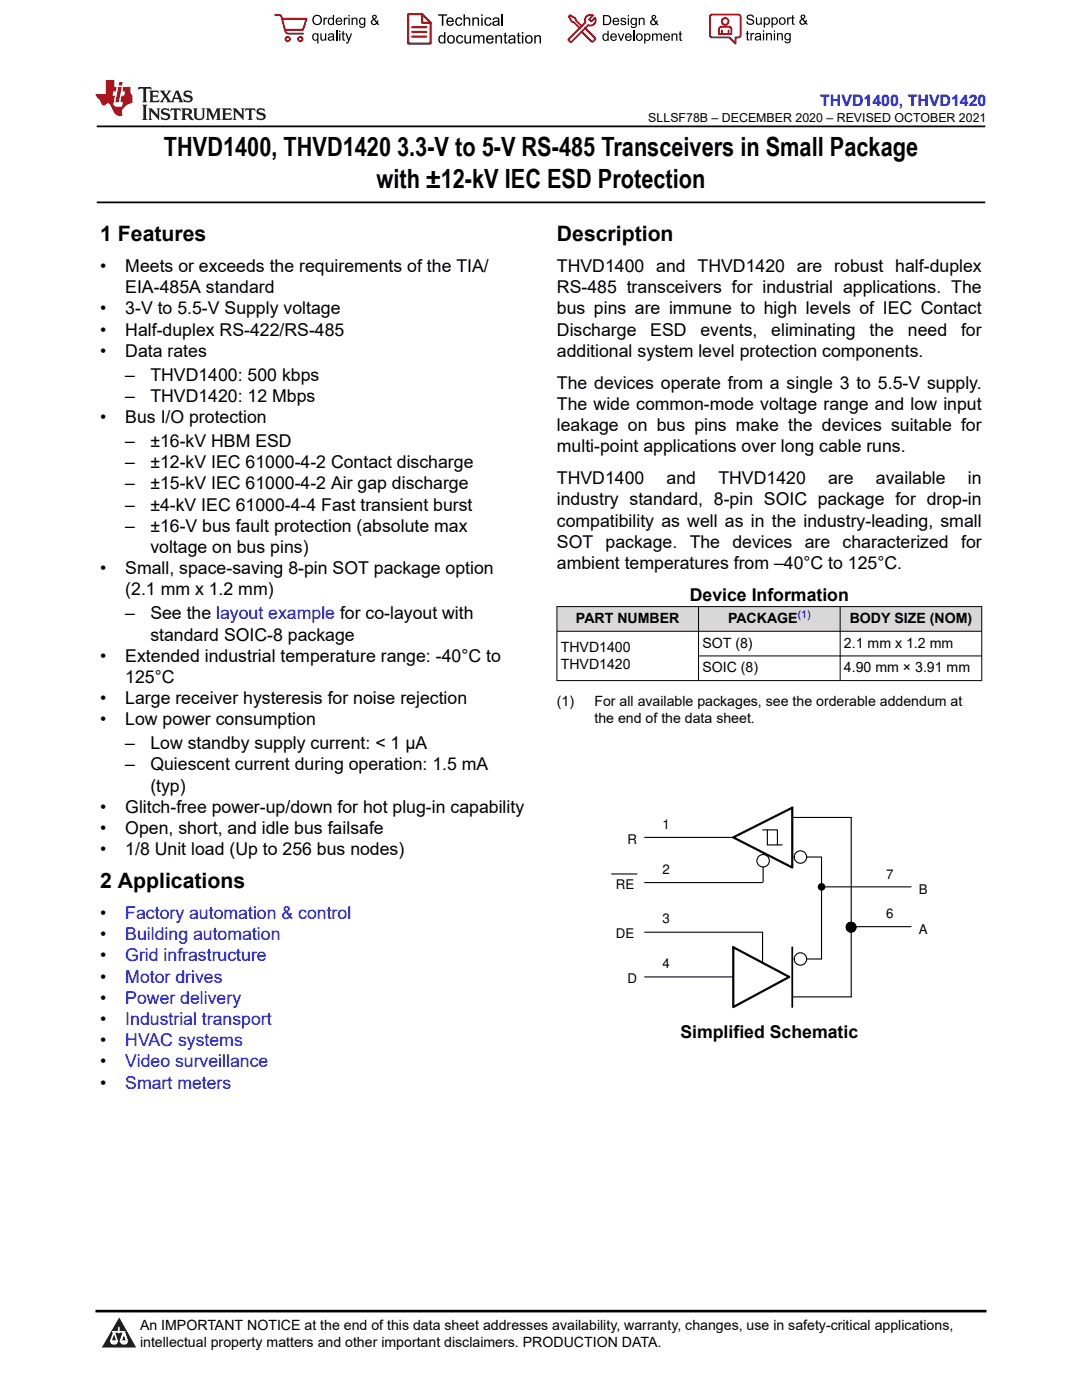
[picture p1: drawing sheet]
<svg xmlns="http://www.w3.org/2000/svg" width="216mm" height="279mm" viewBox="0 0 216 279" stroke-linecap="round" stroke-linejoin="round" font-family="sans-serif">
<path d="M19.3 25.2h177.3M19.3 40.4h177.3" fill="none" stroke="#000" stroke-width=".35"/>
<g fill="#d8d8d8">
<path d="M111.1 121.1h84.8v4.9h-84.8z" fill-rule="evenodd"/>
<path d="M111.2 121.1h28.1v4.8h-28.1z" fill-rule="evenodd"/>
<path d="M139.4 121.1h28.2v4.8h-28.2z" fill-rule="evenodd"/>
<path d="M167.7 121.1h28.1v4.8h-28.1z" fill-rule="evenodd"/>
</g>
<path d="M111.1 121.1h84.9M111.1 126h84.9M111.1 135.8h84.9M111.1 121v14.9M139.4 121v14.9M139.4 130.9h56.6M167.6 121v14.9M195.9 121v14.9" fill="none" stroke="#000" stroke-width=".2"/>
<g fill="none" stroke="#000" stroke-width=".22">
<path d="M122 174.4h5.1M128.6 167.1h17.7M128.6 176.1h23.6M158.1 163.1h11.8v35.8h-11.8M163.9 171.1v20.3M128.6 195h17.7M128.6 186h23.6v6"/>
<circle cx="169.8" cy="185" r="1.01"/>
</g>
<circle cx="169.8" cy="185" r="1.01" fill="#000"/>
<path d="M146.3 189l11.8 6-11.8 6z" fill="#fff"/>
<path d="M146.3 189l11.2 6-11.2 6z" fill="none" stroke="#000" stroke-width=".44"/>
<path d="M146.3 167.1l11.8-5.9v11.9z" fill="#fff"/>
<path d="M146.3 167.1l11.8-5.9v11.9z" fill="none" stroke="#000" stroke-width=".44"/>
<path d="M152.2 165.6h2.9v3M153.1 165.6v3h3" fill="none" stroke="#000" stroke-width=".22"/>
<path d="M158.1 189v12" fill="none" stroke="#000" stroke-width=".35"/>
<circle cx="159.7" cy="191.4" r="1.24" fill="#fff"/>
<g fill="none" stroke="#000" stroke-width=".22">
<path d="M161 191.4h2.9"/>
<circle cx="159.7" cy="191.4" r="1.24"/>
</g>
<circle cx="159.7" cy="171" r="1.24" fill="#fff"/>
<g fill="none" stroke="#000" stroke-width=".22">
<path d="M161 171h2.9"/>
<circle cx="159.7" cy="171" r="1.24"/>
</g>
<circle cx="152.3" cy="171.8" r="1.24" fill="#fff"/>
<g fill="none" stroke="#000" stroke-width=".22">
<path d="M152.3 173v3M163.9 177h17.9M169.9 184.9h11.9"/>
<circle cx="152.3" cy="171.8" r="1.24"/>
</g>
<g fill="#000">
<circle cx="163.9" cy="177" r=".76"/>
<circle cx="169.9" cy="184.9" r=".76"/>
</g>
<path d="M0 0h215.9v23.8h-215.9z" fill-rule="evenodd" fill="#fff"/>
<path d="M27.7 17.4l-.2 .6 .5-.3h.6v.1v2.2l-.2 .4h1l-.2-.4v-2.2v-.1h.5l.5 .3-.1-.6zM29.8 18.1l.2 .4v1.5l-.2 .4h1.9l.1-.6a1.08 1.08 0 0 1-1.3 .2v-.7h.6l.4 .2v-.6l-.4 .2h-.6v-.6l.2-.1a1 1 0 0 1 1 .2l-.1-.5zM31.8 18.1l1 1.1-1 1.2h.9l-.2-.2 .4-.7 .5 .7-.2 .2h1.6l-.2-.2 .1-.4h1l.1 .4-.1 .2h.9l-.2-.3-.8-2h-.5l-1 2.2-.8-1.1 .9-1.1h-.8l.2 .2-.5 .7-.3-.7 .1-.2zM35.2 18.5l.4 1h-.8zM36.8 18.2a.65 .65 0 0 0-.2 .7 .65 .65 0 0 0 .6 .5l.7 .2 .1 .2a.79 .79 0 0 1-.7 .4 .79 .79 0 0 1-.7-.5l.1 .7 .2-.1a.93 .93 0 0 0 1.1 .1 .93 .93 0 0 0 .4-1 1.46 1.46 0 0 0-1.2-.6l-.1-.3a1.09 1.09 0 0 1 1.2 .2l-.2-.6-.1 .1-.6-.2zM28.4 20.9l.2 .4v2.3l-.2 .3h1l-.2-.3v-2.3l.2-.4zM29.6 21.6l.2 .4v1.6l-.2 .3h.8l-.3-.3v-1.4l1.7 1.8v-2l.2-.4h-.8l.2 .2 .1 1.1-1.2-1.3zM32.3 21.8a.65 .65 0 0 0-.2 .7 .65 .65 0 0 0 .7 .4l.6 .2 .1 .2a.79 .79 0 0 1-.7 .4 .79 .79 0 0 1-.7-.5l.1 .7 .2-.1a.93 .93 0 0 0 1.1 .1 .93 .93 0 0 0 .4-.9 1.46 1.46 0 0 0-1.2-.6l-.1-.4a1.09 1.09 0 0 1 1.2 .2l-.2-.6-.1 .1-.6-.1zM34.1 21.6l-.1 .7a.63 .63 0 0 1 .7-.4l.1 1.7-.3 .3h1l-.2-.3v-1.7a.66 .66 0 0 1 .8 .4l-.1-.7zM36.2 21.6l.2 .4v1.6l-.2 .3h.9l-.2-.2v-.7h.5l.1 .2a.79 .79 0 0 0 1.2 .6l-1-.9a.61 .61 0 0 0 .6-.6 .61 .61 0 0 0-.5-.6zM36.9 21.9h.2a.47 .47 0 0 1 .5 .1 .47 .47 0 0 1 .1 .5l-.2 .2h-.6zM38.5 21.6l.2 .2a2.27 2.27 0 0 0 .4 2 1.04 1.04 0 0 0 1.7-.7v-1.3l.2-.2h-.8l.2 .4v1.1a.6 .6 0 0 1-.6 .6 .6 .6 0 0 1-.6-.6v-1.1l.3-.4zM41.1 21.6l.2 .4v1.6l-.2 .3h.7l-.2-.3v-1.5l.9 1.9 .8-1.9v1.5l-.2 .3h1l-.3-.3v-1.6l.3-.4h-.8l-.7 1.5-.7-1.5zM44.3 21.6l.2 .4v1.6l-.2 .3h1.9l.1-.5a1.09 1.09 0 0 1-1.3 .1v-.6h.6l.4 .1v-.6l-.4 .2h-.6v-.6l.2-.1a1.01 1.01 0 0 1 1 .3l-.1-.6zM46.4 21.6l.3 .4v1.6l-.3 .3h.8l-.2-.3v-1.4l1.6 1.8v-2l.2-.4h-.7l.2 .2v1.1l-1.2-1.3zM49 21.6l-.1 .7a.63 .63 0 0 1 .8-.4v1.7l-.3 .3h1l-.2-.3v-1.7a.66 .66 0 0 1 .8 .4l-.1-.7zM51.4 21.8a.65 .65 0 0 0-.2 .7 .65 .65 0 0 0 .6 .4l.6 .2 .2 .2a.79 .79 0 0 1-.8 .4 .79 .79 0 0 1-.6-.5l.1 .7 .2-.1a.93 .93 0 0 0 1 .1 .93 .93 0 0 0 .5-.9 1.46 1.46 0 0 0-1.3-.6l-.1-.4a1.09 1.09 0 0 1 1.3 .2l-.2-.6-.2 .1-.5-.1z" fill="#231f20"/>
<path d="M21.1 16v2.8h-2.1l.1 .3 .9 1a.95 .95 0 0 0 .9 .9 .59 .59 0 0 1 .6-.4 .59 .59 0 0 1 .5 .4l.4 .8a1.59 1.59 0 0 0 2.1 1.3 1.61 1.61 0 0 1 1-2.2l1-.4-.1-1.5a1.59 1.59 0 0 1-.4-1.6h-1.4l-.2 .9h.5l-.1 .8h-.5l-.2 1v.2l.4 .1-.2 .9h-.6a.73 .73 0 0 1-1.1-.7l.3-1.5h-.5l.2-.8h.5l.2-.9h-.5v-1.4zM23.6 17.4l-.6 3h.7l.6-3zM23.8 16.4l-.1 .7h.7l.1-.7z" fill="#ed1c24"/>
<g fill="#000">
<path d="M62.3 4a1 1 0 0 1 2 0 1 1 0 0 1-2 0zM62.8 3.4a.78 .78 0 0 0-.1 1.1 .78 .78 0 0 0 1.1 .1 .78 .78 0 0 0 .1-1.1 .78 .78 0 0 0-1.1-.1z" fill-rule="evenodd"/>
<path d="M62.5 6.8l.4-.2 .4 .3v-.2h.2v2h-.2v-.7a.68 .68 0 0 1-.9-.1 .68 .68 0 0 1 0-.9zM62.6 7a.51 .51 0 0 0-.1 .6 .51 .51 0 0 0 .7 .2 .51 .51 0 0 0 .1-.7 .51 .51 0 0 0-.7-.1z" fill-rule="evenodd"/>
<path d="M64.5 3.5h.3v.3l.1-.3h.3l.1 .1-.1 .2a.32 .32 0 0 0-.3 0 .32 .32 0 0 0-.1 .4v.8h-.3z" fill-rule="evenodd"/>
<path d="M63.9 6.7h.3v.8a.36 .36 0 0 0 .3 .4 .36 .36 0 0 0 .4-.5v-.7h.2v1.4h-.2v-.2a.51 .51 0 0 1-.6 .2 .51 .51 0 0 1-.4-.5z" fill-rule="evenodd"/>
<path d="M65.6 3.7l.4-.2 .4 .2v-.7h.3v2h-.3v-.2a.7 .7 0 0 1-1-.1 .7 .7 0 0 1 .2-1zM65.8 3.8a.51 .51 0 0 0-.1 .7 .51 .51 0 0 0 .6 .2 .51 .51 0 0 0 .1-.7 .51 .51 0 0 0-.6-.2z" fill-rule="evenodd"/>
<path d="M65.6 6.8a.66 .66 0 0 1 .8-.1 .66 .66 0 0 1 .3 .8v.6h-.2l-.1-.2a.52 .52 0 0 1-.7 .2 .52 .52 0 0 1-.2-.6l.3-.2a.42 .42 0 0 0 .6-.3l-.3-.2-.3 .1-.1 .2h-.3zM65.7 7.6a.35 .35 0 0 0 .3 .4 .35 .35 0 0 0 .4-.4v-.2z" fill-rule="evenodd"/>
<path d="M67.7 6.1h.2v.3h-.2zM67.7 6.7h.2v1.4h-.2z" fill-rule="evenodd"/>
<path d="M67.1 3.7a.68 .68 0 0 1 .9-.1 .68 .68 0 0 1 .3 .7h-1.1a.42 .42 0 0 0 .3 .5 .42 .42 0 0 0 .5-.3h.3a.73 .73 0 0 1-1.1 .4 .73 .73 0 0 1-.1-1.2zM67.4 3.8l-.2 .3h.8l-.2-.4z" fill-rule="evenodd"/>
<path d="M68.6 3.5h.2v.3l.2-.3h.3l.1 .1-.1 .2a.32 .32 0 0 0-.4 0 .32 .32 0 0 0-.1 .4v.8h-.2z" fill-rule="evenodd"/>
<path d="M68.3 6.3l.3-.1v.5h.2v.1h-.2v.9l.3 .4a.36 .36 0 0 1-.4 0 .36 .36 0 0 1-.2-.4v-.9h-.1v-.1h.1z" fill-rule="evenodd"/>
<path d="M68.9 6.7h.3l.4 1.1 .4-1.1h.3l-.6 1.4a.51 .51 0 0 1-.6 .6l-.1-.3h.3l.2-.3z" fill-rule="evenodd"/>
<path d="M69.5 3h.3v.3h-.3zM69.5 3.5h.3v1.5h-.3z" fill-rule="evenodd"/>
<path d="M70.2 3.5h.2v.2a.52 .52 0 0 1 .6-.2 .52 .52 0 0 1 .3 .6v.9h-.2v-.9a.34 .34 0 0 0-.3-.4 .34 .34 0 0 0-.4 .3v1h-.2z" fill-rule="evenodd"/>
<path d="M71.8 3.7l.4-.2 .5 .2v-.2h.2v1.3a.64 .64 0 0 1-.5 .8 .64 .64 0 0 1-.7-.5h.2a.41 .41 0 0 0 .5 .2 .41 .41 0 0 0 .2-.5 .69 .69 0 0 1-.9-.1 .69 .69 0 0 1 .1-1zM72 3.8a.5 .5 0 0 0-.1 .7 .5 .5 0 0 0 .7 .1 .5 .5 0 0 0 .1-.6 .5 .5 0 0 0-.7-.2z" fill-rule="evenodd"/>
<path d="M74.4 3.1a.47 .47 0 0 1 .7 .1 .47 .47 0 0 1-.3 .7l.4 .4 .1-.3 .2 .1-.1 .4 .3 .3-.2 .2-.3-.3a.63 .63 0 0 1-1 .1 .63 .63 0 0 1 .3-1l-.3-.4zM74.5 3.4a.27 .27 0 0 0 .5 0 .27 .27 0 0 0-.5 0zM74.4 4.1a.4 .4 0 0 0 0 .6 .4 .4 0 0 0 .6-.1l-.4-.6z" fill-rule="evenodd"/>
<path d="M87.4 2.9h1.8v.2h-.7v2h-.3v-2h-.8z" fill-rule="evenodd"/>
<path d="M87.6 7.2l.5-.2 .5 .2v-.8h.3v2.3h-.3v-.2a.76 .76 0 0 1-1-.1 .76 .76 0 0 1-.1-1zM87.9 7.4a.58 .58 0 0 0-.2 .7 .58 .58 0 0 0 .8 .2 .58 .58 0 0 0 .1-.7 .58 .58 0 0 0-.7-.2z" fill-rule="evenodd"/>
<path d="M89.5 7.2a.81 .81 0 0 1 1.1 .1 .81 .81 0 0 1-.2 1.2 .81 .81 0 0 1-1.1-.2l-.1-.7zM89.6 7.4a.57 .57 0 0 0 0 .8 .57 .57 0 0 0 .8 0 .57 .57 0 0 0 0-.7 .57 .57 0 0 0-.8-.1z" fill-rule="evenodd"/>
<path d="M89.3 3.7a.77 .77 0 0 1 .9-.2 .77 .77 0 0 1 .4 .9h-1.3a.48 .48 0 0 0 .4 .5 .48 .48 0 0 0 .6-.3h.3a.83 .83 0 0 1-1.3 .4 .83 .83 0 0 1 0-1.3zM89.5 3.8l-.2 .4h1l-.3-.5z" fill-rule="evenodd"/>
<path d="M91 3.7a.7 .7 0 0 1 1.2 .3h-.2a.45 .45 0 0 0-.6-.3 .45 .45 0 0 0-.3 .6 .45 .45 0 0 0 .3 .6 .45 .45 0 0 0 .6-.4l.3 .1a.76 .76 0 0 1-1.1 .5 .76 .76 0 0 1-.3-1.1z" fill-rule="evenodd"/>
<path d="M91.2 7.2a.7 .7 0 0 1 1.2 .3l-.3 .1a.45 .45 0 0 0-.5-.4 .45 .45 0 0 0-.3 .7 .45 .45 0 0 0 .3 .6 .45 .45 0 0 0 .6-.4h.2a.76 .76 0 0 1-1 .5 .76 .76 0 0 1-.4-1.1z" fill-rule="evenodd"/>
<path d="M92.5 2.9h.3v.8a.59 .59 0 0 1 .7-.2 .59 .59 0 0 1 .3 .6v1h-.2v-1a.4 .4 0 0 0-.5-.4 .4 .4 0 0 0-.3 .5v.9h-.3z" fill-rule="evenodd"/>
<path d="M92.7 7h.2v.9a.41 .41 0 0 0 .5 .6 .41 .41 0 0 0 .3-.6v-.9h.3v1.7h-.3v-.3a.58 .58 0 0 1-.7 .3 .58 .58 0 0 1-.3-.7z" fill-rule="evenodd"/>
<path d="M94.3 3.5h.2v.2a.59 .59 0 0 1 .7-.2 .59 .59 0 0 1 .4 .6v1h-.3v-1a.41 .41 0 0 0-.4-.4 .41 .41 0 0 0-.4 .5v.9h-.2z" fill-rule="evenodd"/>
<path d="M94.4 7h.3v.3a.56 .56 0 0 1 1 0 .54 .54 0 0 1 .6-.3 .54 .54 0 0 1 .4 .5v1.2h-.3v-1.1a.34 .34 0 0 0-.3-.4 .34 .34 0 0 0-.4 .3v1.2h-.3v-1.1a.38 .38 0 0 0-.5-.3 .38 .38 0 0 0-.2 .5v.9h-.3z" fill-rule="evenodd"/>
<path d="M96 2.9h.3v.3h-.3zM96 3.5h.3v1.6h-.3z" fill-rule="evenodd"/>
<path d="M96.8 3.7a.7 .7 0 0 1 1.3 .3h-.3a.45 .45 0 0 0-.6-.3 .45 .45 0 0 0-.3 .6 .45 .45 0 0 0 .3 .6 .45 .45 0 0 0 .6-.4l.3 .1a.76 .76 0 0 1-1.1 .5 .76 .76 0 0 1-.3-1.1z" fill-rule="evenodd"/>
<path d="M97.2 7.2a.77 .77 0 0 1 .9-.1 .77 .77 0 0 1 .4 .8h-1.2a.48 .48 0 0 0 .3 .6 .48 .48 0 0 0 .6-.4l.3 .1a.83 .83 0 0 1-1.3 .3 .83 .83 0 0 1 0-1.3zM97.4 7.4l-.1 .3h.9l-.2-.4z" fill-rule="evenodd"/>
<path d="M98.8 7h.3v.3a.59 .59 0 0 1 .7-.3 .59 .59 0 0 1 .4 .7v1h-.3v-1a.41 .41 0 0 0-.5-.5 .41 .41 0 0 0-.3 .6v.9h-.3z" fill-rule="evenodd"/>
<path d="M98.4 3.7a.74 .74 0 0 1 1-.2 .74 .74 0 0 1 .3 .9v.7h-.3v-.2a.59 .59 0 0 1-.8 .3 .59 .59 0 0 1-.3-.8l1.1-.3a.42 .42 0 0 0-.4-.4 .42 .42 0 0 0-.5 .3h-.2zM98.6 4.5a.36 .36 0 0 0 .2 .5 .36 .36 0 0 0 .5-.2l.1-.5z" fill-rule="evenodd"/>
<path d="M100.7 6.6l.2-.1v.5h.3v.2h-.3v1l.1 .2h.2l.1 .3a.41 .41 0 0 1-.5-.1 .41 .41 0 0 1-.1-.4v-1h-.2v-.2h.2z" fill-rule="evenodd"/>
<path d="M101.6 7.2a.74 .74 0 0 1 .9-.2 .74 .74 0 0 1 .3 1l.1 .7h-.3v-.2a.59 .59 0 0 1-.8 .2 .59 .59 0 0 1-.3-.8l1-.3a.42 .42 0 0 0-.3-.4 .42 .42 0 0 0-.5 .3h-.3zM101.8 8.1a.36 .36 0 0 0 .1 .5 .36 .36 0 0 0 .5-.3l.2-.4z" fill-rule="evenodd"/>
<path d="M103.3 6.6l.3-.1v.5h.3v.2h-.3v1l.1 .2h.2v.3a.41 .41 0 0 1-.5-.1 .41 .41 0 0 1-.1-.4v-1h-.2v-.2h.2z" fill-rule="evenodd"/>
<path d="M104.1 6.4h.3v.3h-.3zM104.1 7h.3v1.7h-.3z" fill-rule="evenodd"/>
<path d="M105 7.2a.81 .81 0 0 1 1.1 .1 .81 .81 0 0 1-.1 1.2 .81 .81 0 0 1-1.2-.2v-.7zM105.2 7.4a.57 .57 0 0 0-.1 .8 .57 .57 0 0 0 .8 0 .57 .57 0 0 0 0-.7 .57 .57 0 0 0-.7-.1z" fill-rule="evenodd"/>
<path d="M106.6 7h.3v.3a.59 .59 0 0 1 .7-.3 .59 .59 0 0 1 .4 .7v1h-.3v-1a.41 .41 0 0 0-.5-.5 .41 .41 0 0 0-.3 .6v.9h-.3z" fill-rule="evenodd"/>
<path d="M120.3 3h.7a1 1 0 0 1 1 1 1 1 0 0 1-1 1h-.7zM120.6 3.2v1.6h.4a.77 .77 0 0 0 .7-.8 .77 .77 0 0 0-.7-.8z" fill-rule="evenodd"/>
<path d="M120.4 6.9l.4-.2 .4 .2v-.8h.3v2h-.3v-.1a.7 .7 0 0 1-.9-.2 .7 .7 0 0 1 .1-.9zM120.6 7a.51 .51 0 0 0-.1 .7 .51 .51 0 0 0 .6 .1 .51 .51 0 0 0 .1-.6 .51 .51 0 0 0-.6-.2z" fill-rule="evenodd"/>
<path d="M122 6.9a.68 .68 0 0 1 .8-.2 .68 .68 0 0 1 .3 .8h-1.1a.42 .42 0 0 0 .3 .5 .42 .42 0 0 0 .5-.3h.3a.73 .73 0 0 1-1.1 .3 .73 .73 0 0 1 0-1.1zM122.2 7l-.2 .3h.8l-.2-.4z" fill-rule="evenodd"/>
<path d="M122.4 3.7a.68 .68 0 0 1 .8-.1 .68 .68 0 0 1 .4 .8h-1.1a.42 .42 0 0 0 .3 .4 .42 .42 0 0 0 .5-.3l.3 .1a.73 .73 0 0 1-1.2 .3 .73 .73 0 0 1 0-1.2zM122.6 3.8l-.1 .3h.8l-.2-.3z" fill-rule="evenodd"/>
<path d="M123.9 3.7l.1-.1a.62 .62 0 0 1 .9 .3l-.2 .1a.29 .29 0 0 0-.3-.3 .29 .29 0 0 0-.3 .3l.1 .1a.58 .58 0 0 1 .6 .1 .58 .58 0 0 1 .1 .6 .67 .67 0 0 1-1.1-.2l.2-.1a.33 .33 0 0 0 .4 .4 .33 .33 0 0 0 .3-.4 .71 .71 0 0 1-.9-.6z" fill-rule="evenodd"/>
<path d="M123.3 6.7h.2l.4 1.2 .4-1.2h.3l-.6 1.4h-.2z" fill-rule="evenodd"/>
<path d="M125.3 3h.2v.3h-.2zM125.3 3.6h.2v1.4h-.2z" fill-rule="evenodd"/>
<path d="M124.9 6.9a.68 .68 0 0 1 .8-.2 .68 .68 0 0 1 .4 .8h-1.1a.42 .42 0 0 0 .3 .5 .42 .42 0 0 0 .5-.3h.3a.73 .73 0 0 1-1.2 .3 .73 .73 0 0 1 0-1.1zM125.1 7l-.1 .3h.8l-.2-.4z" fill-rule="evenodd"/>
<path d="M126 3.7l.4-.2 .4 .2v-.1h.3v1.2a.64 .64 0 0 1-.5 .8 .64 .64 0 0 1-.8-.5l.3 .1a.41 .41 0 0 0 .5 .2 .41 .41 0 0 0 .2-.6 .69 .69 0 0 1-.9-.1 .69 .69 0 0 1 .1-1zM126.2 3.9a.5 .5 0 0 0-.1 .6 .5 .5 0 0 0 .6 .2 .5 .5 0 0 0 .2-.7 .5 .5 0 0 0-.7-.1z" fill-rule="evenodd"/>
<path d="M126.9 7.4a.73 .73 0 0 1 1.4 0 .73 .73 0 0 1-1.4 0zM127.3 7a.5 .5 0 0 0-.1 .7 .5 .5 0 0 0 .7 0 .5 .5 0 0 0 0-.6 .5 .5 0 0 0-.6-.1z" fill-rule="evenodd"/>
<path d="M127.5 3.6h.2v.2a.52 .52 0 0 1 .6-.3 .52 .52 0 0 1 .3 .6v.9h-.2v-.9a.34 .34 0 0 0-.3-.4 .34 .34 0 0 0-.4 .3v1h-.2z" fill-rule="evenodd"/>
<path d="M128.5 6.7h.3v.2a.67 .67 0 0 1 .9 0 .67 .67 0 0 1 0 .9 .55 .55 0 0 1-.9 .2v.7h-.3zM128.9 7a.5 .5 0 0 0-.1 .7 .5 .5 0 0 0 .6 .1 .5 .5 0 0 0 .2-.6 .5 .5 0 0 0-.7-.2z" fill-rule="evenodd"/>
<path d="M130.1 6.7h.2v.2a.49 .49 0 0 1 .9 0l.4-.2a.42 .42 0 0 1 .5 .4v1h-.3v-.9a.3 .3 0 0 0-.2-.3 .3 .3 0 0 0-.4 .2v1h-.2v-.9a.33 .33 0 0 0-.5-.3 .33 .33 0 0 0-.2 .5v.7h-.2z" fill-rule="evenodd"/>
<path d="M130.1 3.1a.47 .47 0 0 1 .8 .1 .47 .47 0 0 1-.3 .7l.3 .4 .1-.2h.3l-.2 .5 .3 .3-.2 .2-.3-.3a.63 .63 0 0 1-1 .1 .63 .63 0 0 1 .3-1l-.2-.5zM130.2 3.5a.27 .27 0 0 0 .5 0 .27 .27 0 0 0-.5 0zM130.2 4.1a.4 .4 0 0 0 0 .7 .4 .4 0 0 0 .6-.2l-.5-.6z" fill-rule="evenodd"/>
<path d="M132.5 6.9a.68 .68 0 0 1 .9-.2 .68 .68 0 0 1 .3 .8h-1.1a.42 .42 0 0 0 .3 .5 .42 .42 0 0 0 .5-.3h.3a.73 .73 0 0 1-1.1 .3 .73 .73 0 0 1-.1-1.1zM132.7 7l-.1 .3h.8l-.2-.4z" fill-rule="evenodd"/>
<path d="M134 6.7h.2v.2a.52 .52 0 0 1 .6-.2 .52 .52 0 0 1 .4 .6v.8h-.3v-.8a.34 .34 0 0 0-.2-.4 .34 .34 0 0 0-.4 .2l-.1 1h-.2z" fill-rule="evenodd"/>
<path d="M135.6 6.3l.2-.1v.5h.3v.2h-.3v.8l.3 .4a.36 .36 0 0 1-.4 0 .36 .36 0 0 1-.1-.4v-.8h-.2v-.2h.2z" fill-rule="evenodd"/>
<path d="M149.2 3a.8 .8 0 0 1 1.2 .5h-.2a.44 .44 0 0 0-.5-.4 .44 .44 0 0 0-.4 .5l.2 .1a.9 .9 0 0 1 1 .8 .84 .84 0 0 1-.9 .5 .84 .84 0 0 1-.7-.7h.3a.52 .52 0 0 0 .5 .5 .52 .52 0 0 0 .5-.6l-.2-.1a.85 .85 0 0 1-1-.8z" fill-rule="evenodd"/>
<path d="M149 6.3l.3-.2v.5h.2v.2h-.2v.9l.2 .4a.36 .36 0 0 1-.4-.1 .36 .36 0 0 1-.1-.4v-.8h-.2v-.2h.2z" fill-rule="evenodd"/>
<path d="M149.7 6.6h.3v.2l.1-.2h.3l.1 .1-.1 .2a.32 .32 0 0 0-.3 0 .32 .32 0 0 0-.1 .4v.8h-.3z" fill-rule="evenodd"/>
<path d="M150.7 6.8a.66 .66 0 0 1 .9-.2 .66 .66 0 0 1 .3 .9v.6h-.2l-.1-.2a.52 .52 0 0 1-.7 .2 .52 .52 0 0 1-.2-.7l.2-.1a.42 .42 0 0 0 .7-.3l-.3-.2h-.3l-.1 .3-.3-.1zM150.9 7.5a.35 .35 0 0 0 .3 .5 .35 .35 0 0 0 .4-.4v-.3z" fill-rule="evenodd"/>
<path d="M150.8 3.5h.3v.8a.36 .36 0 0 0 .3 .5 .36 .36 0 0 0 .4-.5v-.8h.2v1.4h-.2v-.2a.51 .51 0 0 1-.6 .3 .51 .51 0 0 1-.4-.6z" fill-rule="evenodd"/>
<path d="M152.2 6.1h.3v.2h-.3zM152.2 6.6h.3v1.5h-.3z" fill-rule="evenodd"/>
<path d="M152.4 3.5h.2v.2a.67 .67 0 0 1 .9 0 .67 .67 0 0 1 .1 .9 .55 .55 0 0 1-1 .2v.7h-.2zM152.7 3.8a.5 .5 0 0 0-.1 .7 .5 .5 0 0 0 .7 .1 .5 .5 0 0 0 .1-.6 .5 .5 0 0 0-.7-.2z" fill-rule="evenodd"/>
<path d="M152.9 6.6h.2v.2a.52 .52 0 0 1 .6-.2 .52 .52 0 0 1 .3 .6v.9h-.2v-.9a.34 .34 0 0 0-.3-.4 .34 .34 0 0 0-.4 .2v1.1h-.2z" fill-rule="evenodd"/>
<path d="M153.9 3.5h.3v.2a.67 .67 0 0 1 .9 0 .67 .67 0 0 1 0 .9 .55 .55 0 0 1-.9 .2v.7h-.3zM154.3 3.8a.5 .5 0 0 0-.1 .7 .5 .5 0 0 0 .6 .1 .5 .5 0 0 0 .2-.6 .5 .5 0 0 0-.7-.2z" fill-rule="evenodd"/>
<path d="M154.4 6.1h.3v.2h-.3zM154.4 6.6h.3v1.5h-.3z" fill-rule="evenodd"/>
<path d="M155 6.6h.3v.2a.52 .52 0 0 1 .6-.2 .52 .52 0 0 1 .3 .6v.9h-.2v-.9a.34 .34 0 0 0-.3-.4 .34 .34 0 0 0-.4 .2v1.1h-.3z" fill-rule="evenodd"/>
<path d="M155.4 4.2a.75 .75 0 0 1 1.5 0 .75 .75 0 0 1-1.5 0zM155.8 3.8a.5 .5 0 0 0-.1 .7 .5 .5 0 0 0 .8 0 .5 .5 0 0 0 0-.7 .5 .5 0 0 0-.7 0z" fill-rule="evenodd"/>
<path d="M156.7 6.8l.4-.2 .5 .2v-.2h.2v1.3a.64 .64 0 0 1-.5 .7 .64 .64 0 0 1-.8-.4h.3a.41 .41 0 0 0 .5 .2 .41 .41 0 0 0 .2-.5 .69 .69 0 0 1-.9-.1 .69 .69 0 0 1 .1-1zM156.9 6.9a.5 .5 0 0 0-.1 .7 .5 .5 0 0 0 .6 .1 .5 .5 0 0 0 .2-.7 .5 .5 0 0 0-.7-.1z" fill-rule="evenodd"/>
<path d="M157.1 3.5h.2v.2l.1-.2h.3h.2l-.1 .3a.32 .32 0 0 0-.4 0 .32 .32 0 0 0-.1 .4v.7h-.2z" fill-rule="evenodd"/>
<path d="M158 3.1l.3-.1v.5h.2v.2h-.2v.8l.3 .4a.36 .36 0 0 1-.4 0 .36 .36 0 0 1-.2-.4v-.8h-.1v-.2h.1z" fill-rule="evenodd"/>
<path d="M159.9 3a.47 .47 0 0 1 .7 .1 .47 .47 0 0 1-.3 .7l.4 .5 .1-.3h.2l-.1 .5 .3 .3-.2 .2-.3-.3a.63 .63 0 0 1-1 .1 .63 .63 0 0 1 .3-1l-.3-.5zM160 3.4a.27 .27 0 0 0 .5 0 .27 .27 0 0 0-.5 0zM159.9 4.1a.4 .4 0 0 0 0 .6 .4 .4 0 0 0 .6-.2l-.4-.6z" fill-rule="evenodd"/>
</g>
<path d="M67.2 6.1v2M126.5 6.1v2" fill="none" stroke="#000" stroke-width=".25"/>
<g fill="none" stroke="#de0000" stroke-width=".37">
<path d="M54.9 3h.9a1.19 1.19 0 0 1 .6 1.2l.6 2.1a.85 .85 0 0 0 1 .4h2.5M56.3 3.7h4.9l-.7 2.2h-3.6M116.1 5.2l-1.2-1.1-.1-.5-1-.6-.3 .3 .6 1 .5 .2 1.1 1.1M116.8 5.6l1.9 2v.3l-.4 .4h-.3l-1.9-2zM116.8 5.6l.6-.6a1.07 1.07 0 0 0 1.2-.2 1.07 1.07 0 0 0 .1-1.3l-.7 .8-.5-.4 .8-.8a1.07 1.07 0 0 0-1.2 .2 1.07 1.07 0 0 0-.3 1.2l-3.3 3.3v.3l.3 .3h.2l2.1-2.1M141.7 3.1l.4-.2h5.3l.3 .2 .1 3.9-.2 .4-.8 .1v1.2l-1.3-1.2h-3.4l-.4-.2zM143.5 5.6l.5-.3 1.7 .1 .2 .5v.9h-2.4zM144 6.1v.7M145.4 6.1v.7"/>
<circle cx="57.4" cy="7.8" r=".44"/>
<circle cx="59.9" cy="7.8" r=".44"/>
<circle cx="144.7" cy="4.3" r=".67"/>
</g>
<path d="M100.2 2.9v2.2" fill="none" stroke="#000" stroke-width=".28"/>
<path d="M81.4 2.8h2.8v1.7h1.7v4.2h-4.5zM82.3 6.4h2.8M82.3 5.4h2.8M82.3 7.3h2.8M84.2 2.8l1.7 1.7" fill="none" stroke="#de0000" stroke-width=".42"/>
<path d="M0 261.4h215.9v18h-215.9z" fill-rule="evenodd" fill="#fff"/>
<path d="M23.8 262.9l3.4 6h-6.9z" fill="#231f20"/>
<path d="M22.1 267.7h1.3l-.4 .5h-.3a.55 .55 0 0 1-.6-.5z" fill-rule="evenodd" fill="#fff"/>
<path d="M22.1 267.7h1.3l-.4 .5h-.3a.55 .55 0 0 1-.6-.5z" fill="none" stroke="#231f20" stroke-width=".34"/>
<path d="M22.1 267.7h1.3l-.4 .5h-.5zM22.6 265.8h.1M22.6 265.8h2.3zM23.7 265.9h.1M23.7 264.9v1zM24 267.7h.1" fill="none" stroke="#fff" stroke-width=".34"/>
<path d="M24.7 265.8l-.7 1.9z" fill="#fff"/>
<path d="M24.7 265.8l-.7 1.9z" fill="none" stroke="#fff" stroke-width=".34"/>
<path d="M24.7 265.8l.7 1.9z" fill="#fff"/>
<path d="M24.7 265.8l.7 1.9zM25.3 267.7h.1" fill="none" stroke="#fff" stroke-width=".34"/>
<path d="M22.8 265.8l-.7 1.9z" fill="#fff"/>
<path d="M22.8 265.8l-.7 1.9z" fill="none" stroke="#fff" stroke-width=".34"/>
<path d="M22.8 265.8l.6 1.9z" fill="#fff"/>
<path d="M22.8 265.8l.6 1.9z" fill="none" stroke="#fff" stroke-width=".34"/>
<path d="M24.1 267.7h1.3a.65 .65 0 0 1-.6 .5 .65 .65 0 0 1-.7-.5z" fill-rule="evenodd" fill="#fff"/>
<path d="M24.1 267.7h1.3a.65 .65 0 0 1-.6 .5 .65 .65 0 0 1-.7-.5z" fill="none" stroke="#231f20" stroke-width=".34"/>
<path d="M24 267.7h.1M24.1 267.7h1.3l-.4 .5h-.5z" fill="none" stroke="#fff" stroke-width=".34"/>
<path d="M19 261.7h177.8" fill="none" stroke="#000" stroke-width=".53"/>
<g font-size="5.3">
<text x="32.7" y="31.2">THVD1400, THVD1420 3.3-V to 5-V RS-485 Transceivers in Small Package</text>
<text x="75.1" y="37.5">with ±12-kV IEC ESD Protection</text>
</g>
<g font-size="4.2">
<text x="20" y="48.1">1 Features</text>
<text x="111.1" y="48.1">Description</text>
<text x="20" y="177.3">2 Applications</text>
</g>
<g font-size="3.5">
<text x="20" y="54.3">•</text>
<text x="25" y="54.3">Meets or exceeds the requirements of the TIA/</text>
<text x="25" y="58.5">EIA-485A standard</text>
<text x="111.1" y="58.5">RS-485 transceivers for industrial applications. The</text>
<text x="111.1" y="54.3">THVD1400 and THVD1420 are robust half-duplex</text>
<text x="20" y="62.8">•</text>
<text x="25" y="62.8">3-V to 5.5-V Supply voltage</text>
<text x="111.1" y="62.8">bus pins are immune to high levels of IEC Contact</text>
<text x="20" y="67">•</text>
<text x="20" y="71.2">•</text>
<text x="25" y="67">Half-duplex RS-422/RS-485</text>
<text x="25" y="71.2">Data rates</text>
<text x="111.1" y="71.2">additional system level protection components.</text>
<text x="111.1" y="67">Discharge</text>
<text x="129.8" y="67">ESD</text>
<text x="139.8" y="67">events,</text>
<text x="153.9" y="67">eliminating</text>
<text x="173.5" y="67">the</text>
<text x="181.2" y="67">need</text>
<text x="191.8" y="67">for</text>
<text x="25" y="76">–</text>
<text x="30" y="76">THVD1400: 500 kbps</text>
<text x="111.1" y="77.6">The devices operate from a single 3 to 5.5-V supply.</text>
<text x="25" y="80.2">–</text>
<text x="30" y="80.2">THVD1420: 12 Mbps</text>
<text x="111.1" y="81.8">The wide common-mode voltage range and low input</text>
<text x="20" y="84.4">•</text>
<text x="25" y="84.4">Bus I/O protection</text>
<text x="25" y="89.2">–</text>
<text x="30" y="89.2">±16-kV HBM ESD</text>
<text x="111.1" y="86">leakage on bus pins make the devices suitable for</text>
<text x="25" y="93.4">–</text>
<text x="30" y="93.4">±12-kV IEC 61000-4-2 Contact discharge</text>
<text x="111.1" y="90.3">multi-point applications over long cable runs.</text>
<text x="25" y="97.7">–</text>
<text x="25" y="101.9">–</text>
<text x="30" y="97.7">±15-kV IEC 61000-4-2 Air gap discharge</text>
<text x="30" y="101.9">±4-kV IEC 61000-4-4 Fast transient burst</text>
<text x="111.1" y="100.9">industry standard, 8-pin SOIC package for drop-in</text>
<text x="111.1" y="96.6">THVD1400</text>
<text x="133" y="96.6">and</text>
<text x="143.3" y="96.6">THVD1420</text>
<text x="165.2" y="96.6">are</text>
<text x="174.8" y="96.6">available</text>
<text x="193.2" y="96.6">in</text>
<text x="25" y="106.1">–</text>
<text x="30" y="106.1">±16-V bus fault protection (absolute max</text>
<text x="111.1" y="105.1">compatibility as well as in the industry-leading, small</text>
<text x="30" y="110.4">voltage on bus pins)</text>
<text x="111.1" y="109.3">SOT package. The devices are characterized for</text>
<text x="111.1" y="113.6">ambient temperatures from –40°C to 125°C.</text>
<text x="20" y="114.6">•</text>
<text x="25" y="114.6">Small, space-saving 8-pin SOT package option</text>
<text x="25" y="118.8">(2.1 mm x 1.2 mm)</text>
<text x="137.6" y="119.9">Device Information</text>
<text x="25" y="123.6">–</text>
<text x="30" y="123.6">See the layout example for co-layout with</text>
<text x="30" y="127.8">standard SOIC-8 package</text>
<text x="20" y="132.1">•</text>
<text x="25" y="132.1">Extended industrial temperature range: -40°C to</text>
<text x="25" y="136.3">125°C</text>
<text x="20" y="140.5">•</text>
<text x="25" y="140.5">Large receiver hysteresis for noise rejection</text>
<text x="20" y="144.8">•</text>
<text x="25" y="144.8">Low power consumption</text>
<text x="25" y="149.5">–</text>
<text x="30" y="149.5">Low standby supply current: &lt; 1 µA</text>
<text x="25" y="153.8">–</text>
<text x="30" y="153.8">Quiescent current during operation: 1.5 mA</text>
<text x="30" y="158">(typ)</text>
<text x="20" y="162.2">•</text>
<text x="20" y="166.5">•</text>
<text x="25" y="162.2">Glitch-free power-up/down for hot plug-in capability</text>
<text x="25" y="166.5">Open, short, and idle bus failsafe</text>
<text x="20" y="170.7">•</text>
<text x="25" y="170.7">1/8 Unit load (Up to 256 bus nodes)</text>
<text x="20" y="183.4">•</text>
<text x="20" y="187.6">•</text>
<text x="20" y="191.9">•</text>
<text x="20" y="196.1">•</text>
<text x="20" y="200.3">•</text>
<text x="20" y="204.6">•</text>
<text x="20" y="208.8">•</text>
<text x="135.8" y="207.2">Simplified Schematic</text>
<text x="20" y="213">•</text>
<text x="20" y="217.3">•</text>
</g>
<g font-size="3.5" fill="#00f">
<text x="25" y="183.4">Factory automation &amp; control</text>
<text x="25" y="187.6">Building automation</text>
<text x="25" y="191.9">Grid infrastructure</text>
<text x="25" y="196.1">Motor drives</text>
<text x="25" y="200.3">Power delivery</text>
<text x="25" y="204.6">Industrial transport</text>
<text x="25" y="208.8">HVAC systems</text>
<text x="25" y="213">Video surveillance</text>
<text x="25" y="217.3">Smart meters</text>
</g>
<text font-size="3.2" fill="#00f" x="163.7" y="21.1">THVD1400, THVD1420</text>
<g font-size="2.8">
<text x="114.9" y="124.3">PART NUMBER</text>
<text x="145.3" y="124.3">PACKAGE</text>
<text x="169.5" y="124.3">BODY SIZE (NOM)</text>
<text x="111.9" y="130">THVD1400</text>
<text x="140.2" y="129.3">SOT (8)</text>
<text x="168.4" y="129.3">2.1 mm x 1.2 mm</text>
<text x="111.9" y="133.4">THVD1420</text>
<text x="140.2" y="134.2">SOIC (8)</text>
<text x="168.4" y="134.2">4.90 mm × 3.91 mm</text>
<text x="111.1" y="141">(1)</text>
<text x="118.6" y="141">For all available packages, see the orderable addendum at</text>
<text x="118.6" y="144.4">the end of the data sheet.</text>
<text x="27.9" y="265.5">An IMPORTANT NOTICE at the end of this data sheet addresses availability, warranty, changes, use in safety-critical applications,</text>
<text x="27.9" y="268.9">intellectual property matters and other important disclaimers. PRODUCTION DATA.</text>
</g>
<g font-size="2.7">
<text x="132.2" y="165.4">1</text>
<text x="125.2" y="168.4">R</text>
<text x="122.9" y="177.5">RE</text>
<text x="132.2" y="174.4">2</text>
<text x="176.8" y="175.3">7</text>
<text x="183.4" y="178.3">B</text>
<text x="132.2" y="184.3">3</text>
<text x="176.8" y="183.3">6</text>
<text x="122.9" y="187.3">DE</text>
<text x="183.4" y="186.3">A</text>
<text x="125.2" y="196.2">D</text>
<text x="132.2" y="193.2">4</text>
</g>
<text font-size="2.5" x="129.4" y="24.3">SLLSF78B – DECEMBER 2020 – REVISED OCTOBER 2021</text>
<text font-size="2.1" fill="#00f" x="159.2" y="123.4">(1)</text>
</svg>
